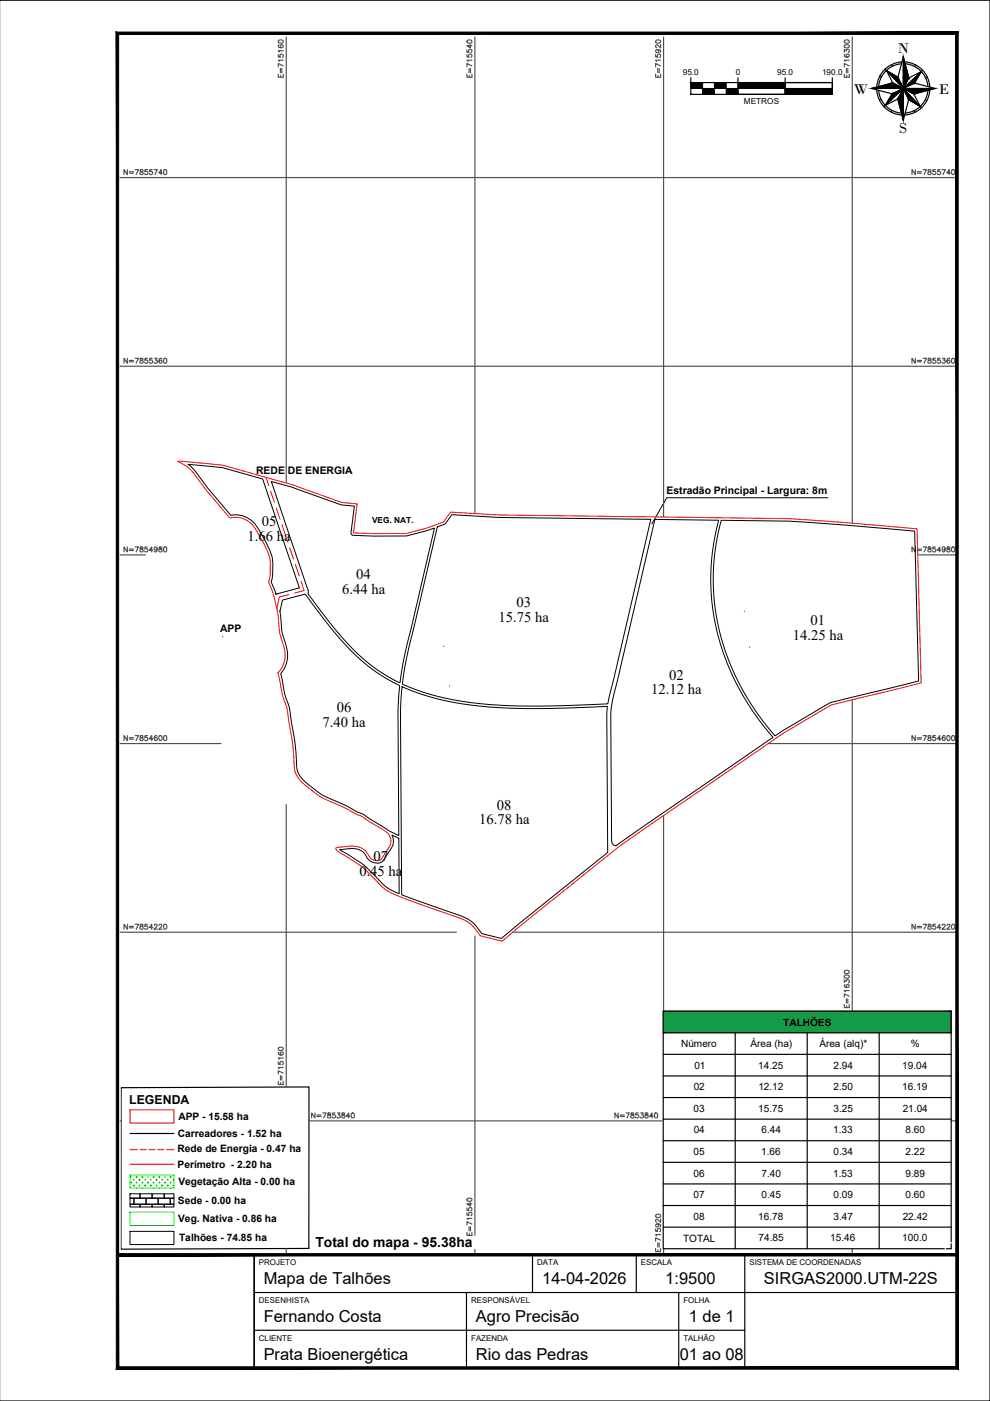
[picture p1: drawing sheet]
<svg xmlns="http://www.w3.org/2000/svg" width="210mm" height="297mm" viewBox="0 0 210 297" stroke-linecap="round" stroke-linejoin="round" font-family="sans-serif">
<path d="M39.9 98.4l7.3 .8 8.5 2.4 7.8 23.1-5 1.3-1-2.6a11.2 11.2 0 0 0-1.5-9.2 8.4 8.4 0 0 0-3.7-4.5 5 5 0 0 0-3.4-.4l-4.9-5.9-2.7-3.6zM57.5 102.1l4.3 1.2 10.5 3.7 2.8 .3-.7 5.6a.53 .53 0 0 0 .5 .6l4.4 .2 6.9-.1 5.9-1.6-6.2 26.2-1.1 6.5a38.4 38.4 0 0 1-14.3-11.9l-5.2-7 .1-.5zM92.7 111.7l1.7-.6 1.4-2 10 .6 32.2 .4-9.1 39.1-10.7 .4-7.3 .1-6.9-.3-5.7-.7a48.2 48.2 0 0 1-13-3.7l1.1-6.4zM138.9 110.1l13.5 .2-1.2 5.9-.5 6 .3 6.2 1 5.4 1.8 5.9 1.2 2.9 1.5 3.1 3.4 5.6 4 5-33.3 23-.7-.4-.2-.7-.2-26.3 .1-1.9zM152.9 110.3a227.6 227.6 0 0 1 25.9 1l15.1 1.3 .9 31.8-17.6 4.3a5.3 5.3 0 0 0-2.5 1.1l-10.4 6.2-3.9-5-3.1-5-2.1-4.3-1.5-4-1.3-4.4-.9-5-.3-4 .2-5.1 .5-4.5zM59.9 127.2l4.8-1.2 6.1 7.9 4.3 4.7 1.9 1.8 2.5 1.9 5.2 3.1-.3 6.6 .2 25.2-2.2-1.1-5.4-3.5-8.8-4.1-3.3-2.5-1.2-1.3-.5-.8-.3-1-.4-5.5-1.1-7.1-1-3.1-.9-4.4a5.9 5.9 0 0 0 1.2-5.7 15.5 15.5 0 0 1-1.2-6.6l-.2-1zM85.2 145.6l4.3 1.6 4.1 1.2 4.6 .9 4.2 .5 4.8 .3 6.3 .1 15.3-.4-.1 2.1 .1 28.8-22.5 18.3-4.1-1.1-1.9-2.2-1.9-1.2-13.2-4.8-.3-38.5zM72 180.1l2.5-.2 1.5 .2 1 .6 1 1.4 .5 .5 1 .4h.9l.5-.2 .4-.4 1.9-3 .2-1.2-.3-1.1 1.5 .6v11.7l-1.3-.5-1.4-.8-4.7-4.6z" fill="none" stroke="#000" stroke-width=".21"/>
<path d="M175.6 105.5h-34.2l-3.2 5.6" fill="none" stroke="#000" stroke-width=".21"/>
<!-- layer: FIELD_POINTS -->
<path d="M81.9 110.1h.1M47.2 135.1h.1M94.1 137.1h.1M157.8 129.7h.1M159 137.3h.1M95.3 145.5h.1" fill="none" stroke="#ff8000" stroke-width=".21"/>
<path d="M37.7 97.8l9.6 .8 10.9 3.1a86.1 86.1 0 0 1 13.2 4.5l1.1 .3 3.2 .3-.8 6.2 4.4 .1h6.9l4.2-1.1 3.6-1.3 1.5-2.1 10.3 .6 61.7 .8 11.3 .8 15.6 1.3 .9 32.7-19.1 4.7-5.1 3a82.8 82.8 0 0 0-9.5 6l-13.5 9.3a351.6 351.6 0 0 0-19.2 13.5l-22.5 18.2-4.6-1.1-1.9-2.4-1.8-1.1-11.7-4.2-3.9-1.6-1.4-1-4.3-4.3-4.9-3.1-.7-.8 .3-.2 2.3-.3 2.1 .1 1.4 .8 1.5 1.8 .9 .3h.7l.6-.5 1.8-2.9 .1-1.1-.5-1.1-.8-.6-4.8-3.1-9.1-4.3-3.3-2.6-1.5-1.8-.5-1.4-.3-5.1-1.2-7.5-1.1-3.2-.9-4.5a5.3 5.3 0 0 0 1.3-5.4l-1-3.2-.2-3.5a22.3 22.3 0 0 0-2.1-7.2 10.7 10.7 0 0 0-1.4-9 8 8 0 0 0-3.4-4.2 4.6 4.6 0 0 0-3.4-.4l-5.1-6.1-2.7-3.6a9.3 9.3 0 0 0-3.2-2.3z" fill="none" stroke="#f00" stroke-width=".21"/>
<!-- layer: Rede de Energia -->
<path d="M56.4 101.2l.6 1.8M57.4 104.1l.8 2.4M58.6 107.7l.8 2.4M59.8 111.3l1.2 3.7M61.4 116.1l.8 2.4M62.6 119.7l.8 2.4M61.2 126.1l-2 .5-.5 2.5M63.8 123.2l.7 2-2 .5" fill="none" stroke="#f00" stroke-width=".21"/>
<!-- layer: Legenda -->
<g fill="none" stroke="#000" stroke-width=".21">
<path d="M27.6 253.1h9.3v2.8h-9.3zM27.6 254.1h.8v1.2h-.8M27.6 255.3h2.1v.6M28.4 254.1h2.5v1.2h-2.5zM29.7 253.1v.9h-2.1M29.7 255.9v-.6h2.5v.6M29.7 253.1v.9h2.5v-.9M31 254.1h2.5v1.2h-2.5zM32.3 255.9v-.6h2.5v.6M32.3 253.1v.9h2.5v-.9M33.6 254.1h2.5v1.2h-2.5zM34.8 253.1v.9h2.1"/>
<path d="M36.9 254.1h-.8v1.2h.8M36.9 255.3h-2.1v.6M27.6 261.1h9.3v2.8h-9.3z"/>
</g>
<path d="M25.7 230.6l39.8-.1v34.2l-39.9 .1zM27.6 240.3h9.3" fill="none" stroke="#000" stroke-width=".25"/>
<path d="M27.6 246.9h9.3M27.6 243.7h1.5M29.7 243.7h1.3M31.6 243.7h1.3M33.5 243.7h1.2M35.4 243.7h1.5" fill="none" stroke="#f00" stroke-width=".25"/>
<g fill="none" stroke="#0f0" stroke-width=".21">
<path d="M27.5 257h9.4v2.8h-9.4zM27.6 249.1h9.3v2.8h-9.3zM27.6 249.6h.3M27.6 250.8h.3M27.8 249.4v.3M27.8 250.6v.3M27.8 251.8v.1M28.2 250.2h.3M28.2 251.4h.3M28.4 250v.3M28.4 251.2v.3M28.8 249.6h.3"/>
<path d="M28.8 250.8h.3M29 249.4v.3M29 250.6v.3M29 251.8v.1M29.4 250.2h.3M29.4 251.4h.3M29.6 250v.3M29.6 251.2v.3M30 249.6h.3M30 250.8h.3M30.2 249.4v.3M30.2 250.6v.3"/>
<path d="M30.2 251.8v.1M30.6 250.2h.3M30.6 251.4h.3M30.8 250v.3M30.8 251.2v.3M31.2 249.6h.3M31.2 250.8h.3M31.4 249.4v.3M31.4 250.6v.3M31.4 251.8v.1M31.8 250.2h.3M31.8 251.4h.3"/>
<path d="M32 250v.3M32 251.2v.3M32.4 249.6h.3M32.4 250.8h.3M32.6 249.4v.3M32.6 250.6v.3M32.6 251.8v.1M33 250.2h.3M33 251.4h.3M33.2 250v.3M33.2 251.2v.3M33.6 249.6h.3"/>
<path d="M33.6 250.8h.3M33.8 249.4v.3M33.8 250.6v.3M33.8 251.8v.1M34.2 250.2h.3M34.2 251.4h.3M34.4 250v.3M34.4 251.2v.3M34.8 249.6h.3M34.8 250.8h.3M35 249.4v.3M35 250.6v.3"/>
<path d="M35 251.8v.1M35.4 250.2h.3M35.4 251.4h.3M35.6 250v.3M35.6 251.2v.3M36 249.6h.3M36 250.8h.3M36.2 249.4v.3M36.2 250.6v.3M36.2 251.8v.1M36.6 250.2h.3M36.6 251.4h.3"/>
<path d="M36.8 250v.3M36.8 251.2v.3"/>
</g>
<path d="M27.6 235.3h9.3v2.8h-9.3z" fill="none" stroke="#f00" stroke-width=".21"/>
<path d="M202.9 7.8h-177.4v258.4h177.4M202.9 264.5a1.25 1.25 0 0 0-1.9-.8 1.25 1.25 0 0 0 0 2.1 1.25 1.25 0 0 0 1.9-.8" fill="none" stroke="#fff" stroke-width=".25"/>
<!-- layer: MALHA -->
<g fill="none" stroke="#505050" stroke-width=".25">
<path d="M59 15.7v.7h1.1v-.7M59 11.6v.5h.5a.37 .37 0 0 1-.1-.5 .37 .37 0 0 1 .6 0 .37 .37 0 0 1-.1 .6M59.1 8.6a.52 .52 0 0 1 .6-.2 .52 .52 0 0 1 .3 .6 .52 .52 0 0 1-.6 .2 .52 .52 0 0 1-.3-.6zM59.2 9.5l-.1 .1a.48 .48 0 0 0 .4 .5 .48 .48 0 0 0 .5-.5 .33 .33 0 0 0-.5 0 .33 .33 0 0 0 .2 .5M59.5 14.5v.9M59.5 16v.4M59.8 14.5v.9M60.1 14l-1.1-.5v.7M60.1 12.8h-1.1l.2 .2M60.1 10.8h-1.1l.2 .2M60.7 7.8v94.6M99 15.7v.7h1.1v-.7"/>
<path d="M99 11.6v.5h.5a.37 .37 0 0 1-.1-.5 .37 .37 0 0 1 .6 0 .37 .37 0 0 1-.1 .6M99 10.6v.5h.5a.37 .37 0 0 1 0-.5 .37 .37 0 0 1 .5 0 .37 .37 0 0 1-.1 .6M99.1 8.6a.52 .52 0 0 1 .6-.2 .52 .52 0 0 1 .3 .6 .52 .52 0 0 1-.6 .2 .52 .52 0 0 1-.3-.6zM99.5 14.5v.9M99.5 16v.4M99.7 9.4v.8l-.7-.5h1.1M99.8 14.5v.9M100.1 14l-1.1-.5v.7M100.1 12.8h-1.1l.2 .2M100.7 7.8v101.1M139 15.7v.7h1.1v-.7M139 11.6v.5h.5a.37 .37 0 0 1-.1-.5 .37 .37 0 0 1 .6 0 .37 .37 0 0 1-.1 .6"/>
<path d="M139.1 8.6a.52 .52 0 0 1 .6-.2 .52 .52 0 0 1 .3 .6 .52 .52 0 0 1-.6 .2 .52 .52 0 0 1-.3-.6zM139.4 10.5a.33 .33 0 0 1 .2 .5 .33 .33 0 0 1-.5 .1 .33 .33 0 0 1 .1-.5l.2-.1a.49 .49 0 0 1 .7 .4l-.2 .2M139.5 14.5v.9M139.5 16v.4M139.8 14.5v.9M140.1 14l-1.1-.5v.7M140.1 12.8h-1.1l.2 .2M140.1 9.5v.7l-.9-.7-.2 .4 .3 .2M140.7 7.8v101.8M179 15.7v.7h1.1v-.7M179 11.1v-.6l.4 .3a.35 .35 0 0 1 .6-.2 .35 .35 0 0 1-.1 .6M179.1 9.6a.52 .52 0 0 1 .6-.2 .52 .52 0 0 1 .3 .6 .52 .52 0 0 1-.6 .2 .52 .52 0 0 1-.3-.6z"/>
<path d="M179.1 8.6a.52 .52 0 0 1 .6-.2 .52 .52 0 0 1 .3 .6 .52 .52 0 0 1-.6 .2 .52 .52 0 0 1-.3-.6zM179.2 11.5l-.1 .1a.48 .48 0 0 0 .4 .5 .48 .48 0 0 0 .5-.5 .33 .33 0 0 0-.5 0 .33 .33 0 0 0 .2 .5M179.5 14.5v.9M179.5 16v.4M179.8 14.5v.9M180.1 14l-1.1-.5v.7M180.1 12.8h-1.1l.2 .2M180.7 7.8v103.1M25.5 37.6h177.4M27 36v1l-.7-1v1M27.4 36.4h.9M27.4 36.7h.9"/>
<path d="M28.7 36h.7l-.5 1M29.8 36v.3l.6 .4a.35 .35 0 0 1-.4 .3 .35 .35 0 0 1-.3-.3l.6-.5v-.2zM31.3 36h-.5l-.1 .4a.37 .37 0 0 1 .6 0 .37 .37 0 0 1-.1 .6 .37 .37 0 0 1-.5-.2M32.3 36h-.5l-.1 .4a.37 .37 0 0 1 .6 0 .37 .37 0 0 1-.1 .6 .37 .37 0 0 1-.5-.2M32.7 36h.7l-.5 1M34.4 36.7h-.7l.5-.7v1M34.8 36a.52 .52 0 0 1 .6 .4 .52 .52 0 0 1-.3 .6l-.4-.2zM194.1 36v1l-.7-1v1M194.5 36.4h.9M194.5 36.7h.9M195.7 36h.7l-.5 1M196.8 36v.3a.43 .43 0 0 1 .5 .2 .43 .43 0 0 1 0 .5l-.5-.1v-.3l.6-.4-.1-.2z"/>
<path d="M198.3 36h-.5v.4a.37 .37 0 0 1 .5 0 .37 .37 0 0 1 0 .6 .37 .37 0 0 1-.6-.2M199.3 36h-.5v.4a.37 .37 0 0 1 .5 0 .37 .37 0 0 1 0 .6 .37 .37 0 0 1-.6-.2M199.7 36h.7l-.5 1M201.5 36.7h-.8l.5-.7v1M201.9 36a.48 .48 0 0 1 .5 .5 .48 .48 0 0 1-.5 .5l-.2-.4zM24.9 56.1l.1 .9-.1 .9M25.5 77.6h177.4M27 76v1l-.7-1v1M27.4 76.4h.9M27.4 76.7h.9M28.7 76h.7l-.5 1M29.8 76v.3l.6 .4a.35 .35 0 0 1-.4 .3 .35 .35 0 0 1-.3-.3l.6-.5-.2-.2z"/>
<path d="M31.3 76h-.5l-.1 .4a.37 .37 0 0 1 .6 0 .37 .37 0 0 1-.1 .6 .37 .37 0 0 1-.5-.2M32.3 76h-.5l-.1 .4a.37 .37 0 0 1 .6 0 .37 .37 0 0 1-.1 .6 .37 .37 0 0 1-.5-.2M32.8 76h.5l-.3 .4a.35 .35 0 0 1 .3 .5 .35 .35 0 0 1-.6-.1M34.3 76.1v-.1a.52 .52 0 0 0-.7 .4 .52 .52 0 0 0 .4 .6 .33 .33 0 0 0 .4-.3 .33 .33 0 0 0-.3-.3 .33 .33 0 0 0-.4 .3M34.8 76a.48 .48 0 0 1 .6 .5 .48 .48 0 0 1-.6 .5l-.1-.4zM194.1 76v1l-.7-1v1M194.5 76.4h.9M194.5 76.7h.9M195.7 76h.7l-.5 1M196.8 76v.3a.43 .43 0 0 1 .5 .2 .43 .43 0 0 1 0 .5l-.5-.1v-.3l.6-.4-.1-.2zM198.3 76h-.5v.4a.37 .37 0 0 1 .5 0 .37 .37 0 0 1 0 .6 .37 .37 0 0 1-.6-.2M199.3 76h-.5v.4a.37 .37 0 0 1 .5 0 .37 .37 0 0 1 0 .6 .37 .37 0 0 1-.6-.2"/>
<path d="M199.8 76h.6l-.3 .4a.35 .35 0 0 1 .2 .5 .35 .35 0 0 1-.6-.1M201.4 76.1l-.1-.1a.48 .48 0 0 0-.5 .5 .48 .48 0 0 0 .5 .5 .33 .33 0 0 0 0-.6 .33 .33 0 0 0-.5 .3M201.9 76a.48 .48 0 0 1 .5 .5 .48 .48 0 0 1-.5 .5l-.2-.4zM24.9 96.1l.1 .9-.1 .9M25.5 117.6h5.3M27 116v1l-.7-1v1M27.4 116.4h.9M27.4 116.7h.9M28.7 116h.7l-.5 1M29.8 116v.3l.6 .4a.35 .35 0 0 1-.4 .3 .35 .35 0 0 1-.3-.3l.6-.5v-.2zM31.3 116h-.5l-.1 .4a.37 .37 0 0 1 .6 0 .37 .37 0 0 1-.1 .6 .37 .37 0 0 1-.5-.2M32.4 116.7h-.7l.5-.7v1"/>
<path d="M33.3 116.3a.33 .33 0 0 1-.4 .3 .33 .33 0 0 1-.2-.5 .33 .33 0 0 1 .6 0l-.1 .9-.5-.1M33.8 116v.3a.43 .43 0 0 1 .5 .2 .43 .43 0 0 1 0 .5h-.5a.43 .43 0 0 1 0-.5 .43 .43 0 0 1 .5-.2v-.3zM34.8 116a.48 .48 0 0 1 .6 .5 .48 .48 0 0 1-.6 .5l-.1-.4zM194.1 116v1l-.7-1v1M194.5 116.4h.9M194.5 116.7h.9M194.6 117.6h8.3M195.7 116h.7l-.5 1M196.8 116v.3a.43 .43 0 0 1 .5 .2 .43 .43 0 0 1 0 .5l-.5-.1v-.3l.6-.4-.1-.2zM198.3 116h-.5v.4a.37 .37 0 0 1 .5 0 .37 .37 0 0 1 0 .6 .37 .37 0 0 1-.6-.2M199.5 116.7h-.8l.5-.7v1M200.4 116.3a.33 .33 0 0 1-.5 .3 .33 .33 0 0 1-.1-.5 .33 .33 0 0 1 .5 0l.1 .2a.5 .5 0 0 1-.4 .7l-.2-.1"/>
<path d="M200.8 116v.3a.43 .43 0 0 1 .5 .2 .43 .43 0 0 1 0 .5h-.5a.43 .43 0 0 1 0-.5 .43 .43 0 0 1 .5-.2v-.3zM201.9 116a.48 .48 0 0 1 .5 .5 .48 .48 0 0 1-.5 .5l-.2-.4zM24.9 136.1l.1 .9-.1 .9M25.5 157.7h21.4M27 156v1l-.7-1v1M27.4 156.4h.9M27.4 156.7h.9M28.7 156h.7l-.5 1M29.8 156v.3l.6 .4a.35 .35 0 0 1-.4 .3 .35 .35 0 0 1-.3-.3l.6-.5v-.2zM31.3 156h-.5l-.1 .4a.37 .37 0 0 1 .6 0 .37 .37 0 0 1-.1 .6 .37 .37 0 0 1-.5-.2M32.4 156.7h-.7l.5-.7v1M33.3 156.1v-.1a.48 .48 0 0 0-.6 .5 .48 .48 0 0 0 .5 .5 .33 .33 0 0 0 0-.6 .33 .33 0 0 0-.5 .3"/>
<path d="M33.8 156a.48 .48 0 0 1 .6 .5 .48 .48 0 0 1-.6 .5l-.1-.4zM34.8 156a.48 .48 0 0 1 .6 .5 .48 .48 0 0 1-.6 .5l-.1-.4zM162.9 157.7h40M180.7 148.4v66M194.1 156v1l-.7-1v1M194.5 156.4h.9M194.5 156.7h.9M195.7 156h.7l-.5 1M196.8 156v.3a.43 .43 0 0 1 .5 .2 .43 .43 0 0 1 0 .5l-.5-.1v-.3l.6-.4-.1-.2zM198.3 156h-.5v.4a.37 .37 0 0 1 .5 0 .37 .37 0 0 1 0 .6 .37 .37 0 0 1-.6-.2M199.5 156.7h-.8l.5-.7v1M200.4 156.1l-.1-.1a.52 .52 0 0 0-.6 .4 .52 .52 0 0 0 .4 .6 .32 .32 0 0 0 .3-.3 .32 .32 0 0 0-.3-.3 .32 .32 0 0 0-.3 .3"/>
<path d="M200.9 156a.48 .48 0 0 1 .5 .5 .48 .48 0 0 1-.5 .5l-.2-.4zM201.9 156a.48 .48 0 0 1 .5 .5 .48 .48 0 0 1-.5 .5l-.2-.4zM24.9 176.1l.1 .9-.1 .9M60.7 170.6v59.9M140.7 172.9v45.9M25.5 197.7h71.3M27 196v1l-.7-1v1M27.4 196.4h.9M27.4 196.7h.9M28.7 196h.7l-.5 1M29.8 196v.3l.6 .4a.35 .35 0 0 1-.4 .3 .35 .35 0 0 1-.3-.3l.6-.5v-.2zM31.3 196h-.5l-.1 .4a.37 .37 0 0 1 .6 0 .37 .37 0 0 1-.1 .6 .37 .37 0 0 1-.5-.2"/>
<path d="M32.4 196.7h-.7l.5-.7v1M32.7 196.2l.2-.2 .4 .2-.6 .8h.7M33.7 196.2l.2-.2 .4 .2-.6 .8h.7M34.8 196a.48 .48 0 0 1 .6 .5 .48 .48 0 0 1-.6 .5l-.1-.4zM100.7 198.5v63.4M108.7 197.7h94.2M194.1 196v1l-.7-1v1M194.5 196.4h.9M194.5 196.7h.9M195.7 196h.7l-.5 1M196.8 196v.3a.43 .43 0 0 1 .5 .2 .43 .43 0 0 1 0 .5l-.5-.1v-.3l.6-.4-.1-.2zM198.3 196h-.5v.4a.37 .37 0 0 1 .5 0 .37 .37 0 0 1 0 .6 .37 .37 0 0 1-.6-.2"/>
<path d="M199.5 196.7h-.8l.5-.7v1M199.8 196.2l.2-.2 .4 .2-.7 .8h.7M200.8 196.2l.2-.2 .4 .2-.7 .8h.7M201.9 196a.48 .48 0 0 1 .5 .5 .48 .48 0 0 1-.5 .5l-.2-.4zM24.9 216.1l.1 .9-.1 .9M179 213v.6h1.1v-.6M179 208.3v-.5l.4 .3a.35 .35 0 0 1 .6-.3 .35 .35 0 0 1-.1 .6M179.1 206.9a.52 .52 0 0 1 .6-.2 .52 .52 0 0 1 .3 .6 .52 .52 0 0 1-.6 .2 .52 .52 0 0 1-.3-.6zM179.1 205.9a.52 .52 0 0 1 .6-.2 .52 .52 0 0 1 .3 .6 .52 .52 0 0 1-.6 .2 .52 .52 0 0 1-.3-.6zM179.2 208.8h-.1a.52 .52 0 0 0 .3 .6 .52 .52 0 0 0 .7-.3 .33 .33 0 0 0-.3-.4 .33 .33 0 0 0-.4 .3 .33 .33 0 0 0 .3 .4M179.5 211.8v.9M179.5 213.2v.4"/>
<path d="M179.8 211.8v.9M180.1 211.2l-1.1-.5v.7M180.1 210h-1.1l.2 .3M25.5 237.7h.2M59 229.3v.6h1.1v-.6M59 225.1v.5l.5 .1a.37 .37 0 0 1-.1-.6 .37 .37 0 0 1 .6 .1 .37 .37 0 0 1-.1 .5M59.1 222.2a.52 .52 0 0 1 .6-.2 .52 .52 0 0 1 .3 .6 .52 .52 0 0 1-.6 .2 .52 .52 0 0 1-.3-.6zM59.2 223.1h-.1a.48 .48 0 0 0 .4 .6 .48 .48 0 0 0 .5-.5 .33 .33 0 0 0-.5 0 .33 .33 0 0 0 .2 .5M59.5 228.1v.9M59.5 229.5v.4M59.8 228.1v.9M60.1 227.5l-1.1-.5v.7"/>
<path d="M60.1 226.3h-1.1l.2 .3M60.1 224.3h-1.1l.2 .3M65.5 237.7h74.9M66.8 236v1l-.7-1v1M67.2 236.4h.9M67.2 236.7h.9M68.4 236h.7l-.5 1M69.5 236v.3a.43 .43 0 0 1 .5 .2 .43 .43 0 0 1 0 .5h-.5a.43 .43 0 0 1 0-.5 .43 .43 0 0 1 .5-.2v-.3zM71 236h-.5v.4a.37 .37 0 0 1 .5 0 .37 .37 0 0 1 0 .6 .37 .37 0 0 1-.6-.2M71.5 236h.6l-.3 .4a.35 .35 0 0 1 .2 .5 .35 .35 0 0 1-.6-.1M72.5 236v.3a.43 .43 0 0 1 .5 .2 .43 .43 0 0 1 0 .5h-.5a.43 .43 0 0 1 0-.5 .43 .43 0 0 1 .5-.2v-.3zM74.2 236.7h-.8l.5-.7v1"/>
<path d="M74.6 236a.48 .48 0 0 1 .6 .5 .48 .48 0 0 1-.6 .5l-.2-.4zM131.1 236v1l-.7-1v1M131.5 236.4h.9M131.5 236.7h.9M132.7 236h.7l-.5 1M133.8 236v.3l.6 .4a.35 .35 0 0 1-.3 .3 .35 .35 0 0 1-.4-.3l.7-.5-.1-.2zM135.3 236h-.5v.4a.37 .37 0 0 1 .5 0 .37 .37 0 0 1 0 .6 .37 .37 0 0 1-.6-.2M135.8 236h.6l-.3 .4a.35 .35 0 0 1 .2 .5 .35 .35 0 0 1-.6-.1M136.8 236v.3l.6 .4a.35 .35 0 0 1-.3 .3 .35 .35 0 0 1-.4-.3l.7-.5-.1-.2zM138.5 236.7h-.8l.5-.7v1M138.9 236a.52 .52 0 0 1 .6 .4 .52 .52 0 0 1-.4 .6l-.3-.2zM201.7 237.7h1.2"/>
<path d="M99 257.1v.5l.5 .1a.37 .37 0 0 1-.1-.6 .37 .37 0 0 1 .6 .1 .37 .37 0 0 1-.1 .5M99 256.1v.5l.5 .1a.37 .37 0 0 1-.1-.6 .37 .37 0 0 1 .6 .1 .37 .37 0 0 1-.1 .5M99.1 254.2a.52 .52 0 0 1 .6-.2 .52 .52 0 0 1 .3 .6 .52 .52 0 0 1-.6 .2 .52 .52 0 0 1-.3-.6zM99.7 255v.7l-.7-.5h1.1M100.1 259.5l-1.1-.5v.7M100.1 258.3h-1.1l.2 .3M139.1 257.6a.52 .52 0 0 1 .6-.2 .52 .52 0 0 1 .3 .6 .52 .52 0 0 1-.6 .2 .52 .52 0 0 1-.3-.6zM139.4 259.5a.33 .33 0 0 1 .2 .4 .33 .33 0 0 1-.5 .2 .33 .33 0 0 1 .1-.6h.2a.49 .49 0 0 1 .7 .4l-.2 .2M140.1 258.4v.7l-.9-.6-.2 .4 .3 .2M60.7 264.7v1.5M99 261.3v.6h1.1v-.6M99.5 260.1v.9"/>
<path d="M99.5 261.5v.4M99.8 260.1v.9M100.7 264.9v1.3M139 264.7v.7h1.1v-.7M139 260.5v.5l.5 .1a.37 .37 0 0 1-.1-.6 .37 .37 0 0 1 .6 .1 .37 .37 0 0 1-.1 .5M139.5 263.5v.9M139.5 265v.4M139.8 263.5v.9M140.1 262.9l-1.1-.5v.8M140.1 261.7h-1.1l.2 .3M140.7 264.8v1.4M180.7 264.8v1.4"/>
</g>
<path d="M140.6 214.4h61.1l-61.1 4.6zM140.6 219h61.1v-4.6z" fill="#139b48" stroke="#139b48" stroke-width=".21"/>
<g fill="none" stroke="#000" stroke-width=".25">
<path d="M140.6 214.4h61.1v50.4h-61.1zM140.6 219h61.1M155.9 219v45.8M171.1 219v45.8M186.4 219v45.8M140.6 223.5h61.1M140.6 228.1h61.1M140.6 232.7h61.1M140.6 237.3h61.1M140.6 241.9h61.1M140.6 246.4h61.1M140.6 251h61.1"/>
<path d="M140.6 255.6h61.1M140.6 260.2h61.1"/>
</g>
<!-- layer: FOLHAS ABNT -->
<path d="M169.8 271.7h19.8v19.7h-19.8z" fill="none" stroke="#fff" stroke-width=".25"/>
<g fill="#000" stroke="#000" stroke-width=".21">
<path d="M25.2 7.3h177.5l.5-.5zM24.7 6.8h178.5l-178 .5zM24.7 6.8l.5 283v-282.5zM24.7 6.8l.5 283-.5 .5zM25.2 289.8l-.5 .5 178-.5zM24.7 290.3l178-.5 .5 .5zM202.7 7.3v282.5l.5 .5zM202.7 7.3l.5-.5v283.5z"/>
<path d="M24.9 265.8v.5l178-.5zM24.9 266.3l178-.5v.5z"/>
</g>
<path d="M-.1 0h210v297h-210M53.9 274h149M98.9 274v16M112.9 266v8M134.9 266v8M143.9 274v16M157.9 266v24M53.9 290v-24v24M53.9 282h104" fill="none" stroke="#000" stroke-width=".25"/>
<!-- layer: VPORTS -->
<path d="M24.9 7h178v283h-178z" fill="none" stroke="#000" stroke-width=".21"/>
<g fill="#000" stroke="#000" stroke-width=".21">
<path d="M187.9 14.9l.4 .3zM189.2 17.6h.1zM190.5 17.6h.5l.5 1.2zM191.5 12l.8 2.9h-.8zM191.5 17.6h.6l-.6 1.2zM189.2 19.9l2.3-1.1-1.2 1.1zM191.5 18.8v1.1h-.6zM191.5 18.8l1.1 1.1h-.5zM191.5 18.8h6.8l-4.4 1.1zM194 16.4h.6l-.7 1.2zM194 16.4l1.3-1.2-.7 1.2zM188.4 21.1h.6l-1.3 1.2z"/>
<path d="M190.4 21h1.1v1.6zM192.7 21.1h1l1.2 1.2z"/>
<path d="M146.5 17.5l2.5 1.3v-1.3zM146.5 17.5l2.5 1.3h-2.5z"/>
<path d="M149 18.8l2.5 1.2v-1.2zM149 18.8l2.5 1.2h-2.5z"/>
<path d="M151.5 17.5l2.5 1.3v-1.3zM151.5 17.5l2.5 1.3h-2.5z"/>
<path d="M154 18.8l2.5 1.2v-1.2zM154 18.8l2.5 1.2h-2.5z"/>
<path d="M156.5 17.5l10 1.3v-1.3zM156.5 17.5l10 1.3h-10z"/>
<path d="M166.5 18.8l10 1.2v-1.2zM166.5 18.8l10 1.2h-10z"/>
<path d="M188.1 15.2l2.3 1.2zM188.1 15.2l2.3 1.2h-1.1z"/>
<path d="M189.2 17.6l2.3 1.2zM184.8 18.8l4.4-1.2 2.3 1.2z"/>
<path d="M189.2 19.9l-.2 1.2 1.3-1.2zM189.2 19.9l-.2 1.2h-.6z"/>
<path d="M189.3 16.4l1.7 1.2-.6-1.2zM189.3 16.4l1.7 1.2h-.5z"/>
<path d="M191.5 18.8l2.4 1.1zM193.7 19.9h.2z"/>
<path d="M190.9 19.9l.6 1.1v-1.1zM190.9 19.9l.6 1.1h-1.1z"/>
<path d="M191.5 14.9l1.2 1.6-.4-1.6zM191.5 14.9l1.2 1.6h-1.2z"/>
<path d="M192.1 19.9l1.6 1.2-1.1-1.2zM192.1 19.9l1.6 1.2h-1z"/>
<path d="M191.5 16.5l.6 1.1 .6-1.1zM191.5 16.5l.6 1.1h-.6z"/>
<path d="M192.7 17.6h1.2l.1-1.2zM191.5 18.8l1.2-1.2h1.2z"/>
<path d="M190.4 21l.4 1.6h.7zM190.8 22.6h.7v2.9z"/>
<path d="M192.7 21.1l2.2 1.2zM194.7 22.3l.4 .3z"/>
</g>
<g fill="none" stroke="#000" stroke-width=".25">
<path d="M146.5 17.5h30v2.5h-30zM146.5 16.5v1M156.5 17.5h10v2.5h-10zM156.5 16.5v1M166.5 17.5h10v2.5h-10zM166.5 16.5v1M176.5 16.5v1M184.8 18.8h13.5M185.9 19a5.6 5.6 0 0 0 5.3 5.4M186.3 19.1a5.2 5.2 0 0 0 4.8 4.9M186.5 16.1l.4 .2M187.7 14.7l3.8 4.1-4.1 3.8"/>
<path d="M189.1 13.7l.1 .3M189.2 19.9l-1.5 2.4 2.7-1.3M189.3 17.6l-4.5 1.2 4.4 1.1M190.4 16.4l1.1-4.4 1.2 4.5M190.4 16.4l-2.5-1.5 1.4 2.7M190.4 16.4l1.1 2.4-2.2-1.2M191.1 13.5a5.2 5.2 0 0 0-4.8 4.9M191.2 13.1a5.6 5.6 0 0 0-5.3 5.4M191.5 12v13.5M191.5 18.8l3.9 4.1M191.5 18.8l-2.3 1.1M191.5 18.8l-1.1 2.2"/>
<path d="M191.8 13.1a5.6 5.6 0 0 1 5.3 5.4M191.9 13.5a5.2 5.2 0 0 1 4.8 4.9M192.7 16.5l2.6-1.3-1.4 2.4M192.7 16.5l-1.2 2.3M193.8 19.9l1.3 2.7-2.4-1.5M193.8 19.9l-2.3-1.1 1.2 2.3M193.9 17.6l4.4 1.2-4.5 1.1M193.9 17.6l-2.4 1.2M194.1 13.8l-.1 .3M195.6 14.9l-4.1 3.9M196.6 16.3l-.4 .2M196.7 19.1a5.2 5.2 0 0 1-4.8 4.9"/>
<path d="M197.1 19a5.6 5.6 0 0 1-5.3 5.4M186.8 21l-.4 .2M189.1 23.4l-.2 .3M190.4 21l1.1 4.5 1.2-4.4M193.8 23.5l.2 .3M196.2 21.2l.3 .2"/>
</g>
<g font-size="3.5">
<text x="55.9" y="272.3">Mapa de Talhões</text>
<text x="115" y="272.3">14-04-2026</text>
<text x="141.1" y="272.3">1:9500</text>
<text x="162" y="272.3">SIRGAS2000.UTM-22S</text>
<text x="55.9" y="280.3">Fernando Costa</text>
<text x="100.9" y="280.3">Agro Precisão</text>
<text x="146" y="280.3">1 de 1</text>
<text x="55.9" y="288.3">Prata Bioenergética</text>
<text x="100.9" y="288.3">Rio das Pedras</text>
<text x="144.1" y="288.3">01 ao 08</text>
</g>
<g font-size="3.1">
<text x="190.3" y="11.3">N</text>
<text x="181" y="20">W</text>
<text x="199" y="20">E</text>
<text x="190.7" y="28.2">S</text>
<text x="55.5" y="111.6">05</text>
<text x="52.5" y="114.7">1.66 ha</text>
<text x="72.5" y="125.9">6.44 ha</text>
<text x="75.5" y="122.8">04</text>
<text x="105.7" y="131.9">15.75 ha</text>
<text x="109.5" y="128.8">03</text>
<text x="168.1" y="135.7">14.25 ha</text>
<text x="171.9" y="132.5">01</text>
<text x="138.1" y="147.2">12.12 ha</text>
<text x="141.9" y="144.1">02</text>
<text x="68.4" y="154.1">7.40 ha</text>
<text x="71.4" y="150.9">06</text>
<text x="105.4" y="171.6">08</text>
<text x="101.6" y="174.8">16.78 ha</text>
<text x="76.2" y="185.8">0.45 ha</text>
<text x="79.2" y="182.6">07</text>
</g>
<text font-size="2.9" x="66.9" y="264.4">Total do mapa - 95.38ha</text>
<text font-size="2.6" x="27.4" y="234">LEGENDA</text>
<g font-size="2.2">
<text x="54.3" y="100.5">REDE DE ENERGIA</text>
<text x="141.3" y="104.8">Estradão Principal - Largura: 8m</text>
<text x="46.6" y="134">APP</text>
<text x="37.8" y="237.4">APP - 15.58 ha</text>
<text x="37.7" y="244.2">Rede de Energia - 0.47 ha</text>
<text x="37.7" y="241">Carreadores - 1.52 ha</text>
<text x="37.7" y="247.6">Perímetro - 2.20 ha</text>
<text x="37.8" y="251.3">Vegetação Alta - 0.00 ha</text>
<text x="37.7" y="255.2">Sede - 0.00 ha</text>
<text x="37.8" y="259.1">Veg. Nativa - 0.86 ha</text>
<text x="38" y="263.1">Talhões - 74.85 ha</text>
</g>
<g font-size="2.1">
<text x="159.1" y="222">Área (ha)</text>
<text x="166.1" y="217.6">TALHÕES</text>
<text x="173.7" y="222">Área (alq)*</text>
<text x="144.4" y="222">Número</text>
<text x="147.2" y="226.6">01</text>
<text x="160.8" y="226.6">14.25</text>
<text x="176.7" y="226.6">2.94</text>
<text x="191.3" y="226.6">19.04</text>
<text x="193.1" y="222">%</text>
<text x="147.1" y="231.2">02</text>
<text x="160.8" y="231.2">12.12</text>
<text x="176.7" y="231.2">2.50</text>
<text x="191.3" y="231.2">16.19</text>
<text x="147.1" y="235.7">03</text>
<text x="160.8" y="235.7">15.75</text>
<text x="176.7" y="235.7">3.25</text>
<text x="191.4" y="235.7">21.04</text>
<text x="147.1" y="244.9">05</text>
<text x="147.1" y="240.3">04</text>
<text x="161.4" y="244.9">1.66</text>
<text x="161.5" y="240.3">6.44</text>
<text x="176.6" y="240.3">1.33</text>
<text x="176.7" y="244.9">0.34</text>
<text x="192" y="240.3">8.60</text>
<text x="192" y="244.9">2.22</text>
<text x="147.1" y="249.5">06</text>
<text x="161.4" y="249.5">7.40</text>
<text x="176.6" y="249.5">1.53</text>
<text x="192" y="249.5">9.89</text>
<text x="147.1" y="254.1">07</text>
<text x="161.4" y="254.1">0.45</text>
<text x="176.7" y="254.1">0.09</text>
<text x="192" y="254.1">0.60</text>
<text x="144.8" y="263.2">TOTAL</text>
<text x="147.1" y="258.6">08</text>
<text x="160.8" y="258.6">16.78</text>
<text x="160.8" y="263.2">74.85</text>
<text x="176" y="263.2">15.46</text>
<text x="176.7" y="258.6">3.47</text>
<text x="191.3" y="263.2">100.0</text>
<text x="191.4" y="258.7">22.42</text>
</g>
<text font-size="1.8" x="78.9" y="111">VEG. NAT.</text>
<g font-size="1.7">
<text x="144.8" y="15.9">95.0</text>
<text x="156" y="15.9">0</text>
<text x="164.8" y="15.9">95.0</text>
<text x="174.3" y="15.9">190.0</text>
<text x="157.7" y="22.1">METROS</text>
<text x="54.9" y="268.2">PROJETO</text>
<text x="113.9" y="268.2">DATA</text>
<text x="135.9" y="268.2">ESCALA</text>
<text x="158.9" y="268.2">SISTEMA DE COORDENADAS</text>
<text x="54.9" y="276.2">DESENHISTA</text>
<text x="99.9" y="276.2">RESPONSÁVEL</text>
<text x="144.9" y="276.2">FOLHA</text>
<text x="54.9" y="284.2">CLIENTE</text>
<text x="99.9" y="284.2">FAZENDA</text>
<text x="144.9" y="284.2">TALHÃO</text>
</g>
</svg>
